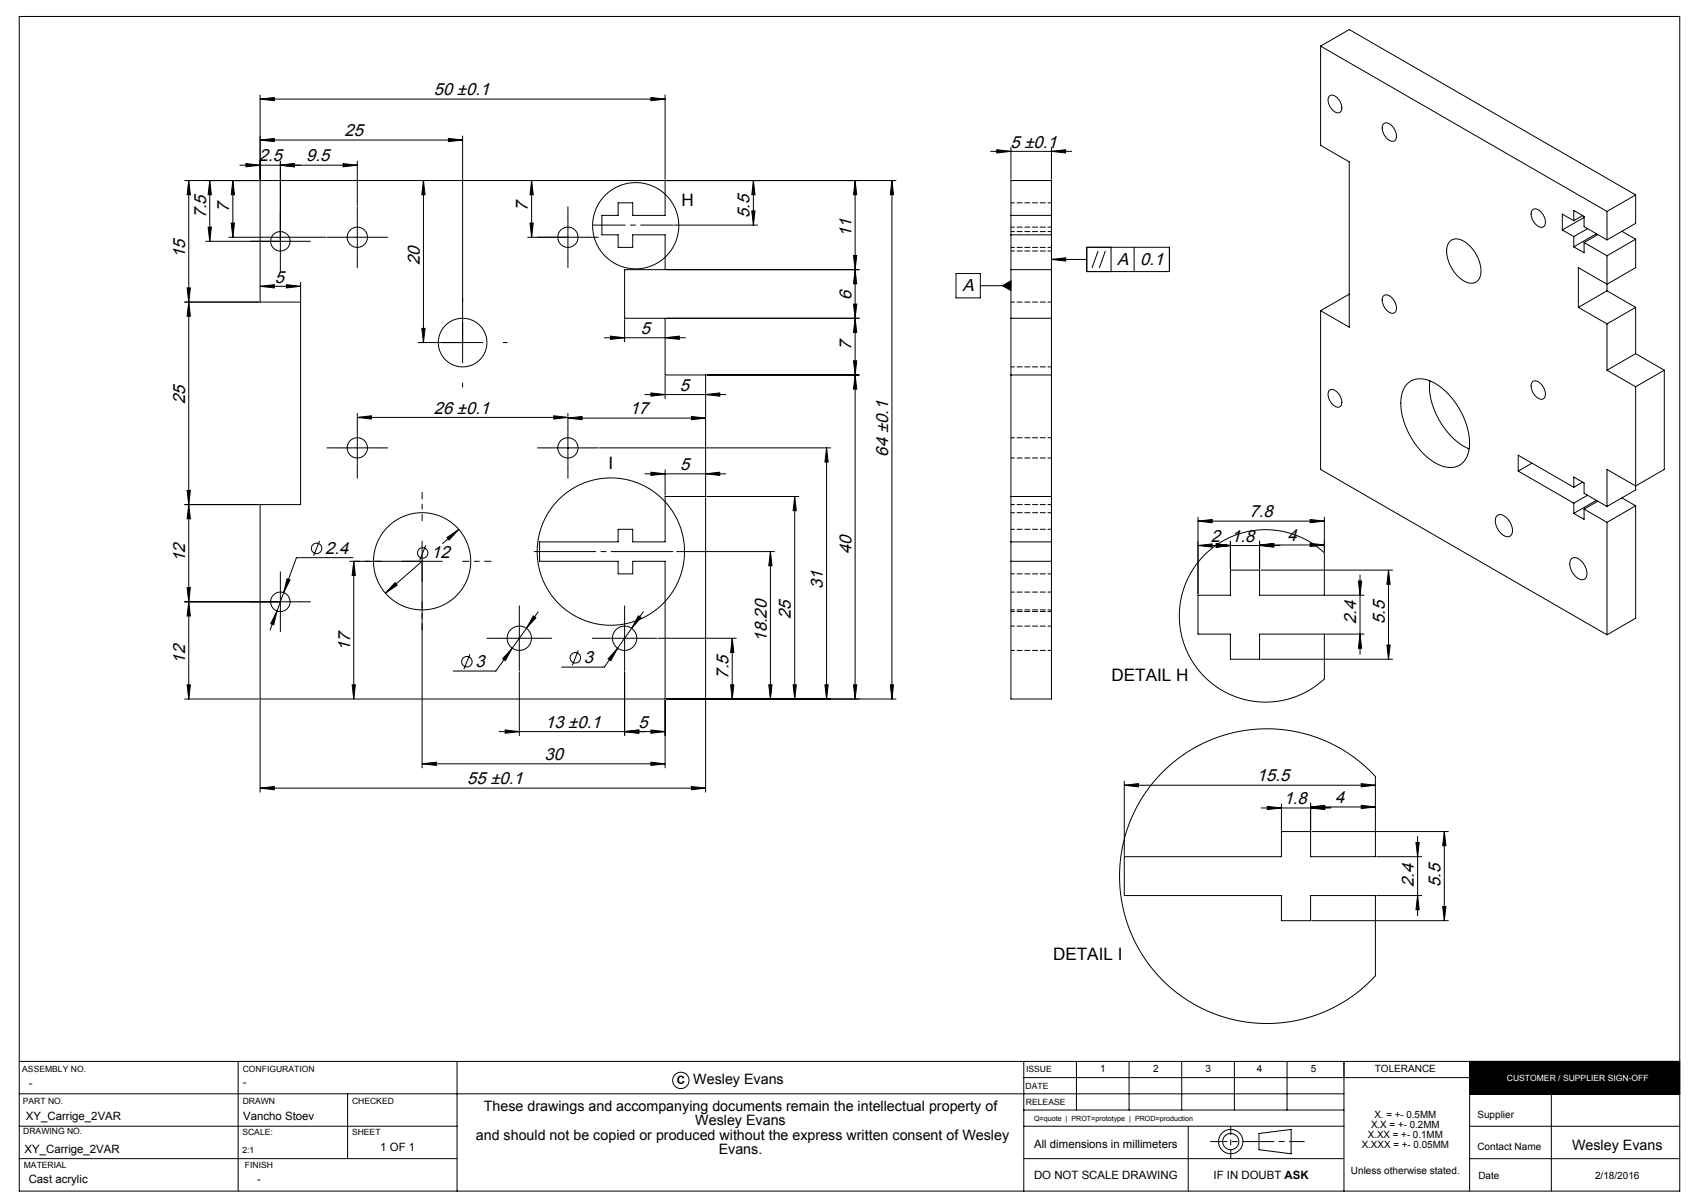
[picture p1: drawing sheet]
<svg xmlns="http://www.w3.org/2000/svg" width="420mm" height="297mm" viewBox="0 0 420 297" stroke-linecap="round" stroke-linejoin="round" font-family="sans-serif">
<g fill="none" stroke="#000" stroke-width=".25">
<path d="M4.8 4.1h410v290h-410zM326.1 11.4v24.5l7 4.1v40.8l-7-4.1M326.1 11.4l70.7 40.8M326.1 11.4l7-4.1 70.8 40.8M64.2 34.6l3.5-.4v.8zM64.2 24.5l3.5-.4v.8zM64.2 23.5v20.8M64.2 34.6h50M64.2 24.5h100M69.2 39.8v24.8M88.2 39.8v11M110.7 34.2l3.5 .4-3.5 .4z"/>
<path d="M114.2 33.6v56M160.7 24.1l3.5 .4-3.5 .4zM164.2 23.5v20.8M244.6 37.4h20M246.1 37l3.5 .4-3.5 .4zM249.6 36.4v7.9M259.6 37.4l3.5-.4v.8zM259.6 36.4v7.9M328.3 23.7a1.94 1.94 0 0 1 2.5 1.3l.4 .8a1.32 1.32 0 0 1-.9 2.1l-.7-.3-.7-.5-.8-1.6a1.84 1.84 0 0 1 .2-1.8zM341.6 30.6a1.96 1.96 0 0 1 2.7 1.3l.4 .9a1.38 1.38 0 0 1-.9 2.1l-.7-.2-.7-.6-1-1.6a1.93 1.93 0 0 1 .2-1.9zM46.6 44.6l.4 3.5h-.8zM46.6 44.6v128"/>
<path d="M51.4 56.1h.8l-.4 3.5zM51.8 44.6v15M51.8 44.6l.4 3.5h-.8zM56.5 58.6h23.9M57.1 55.1h.8l-.4 3.5zM57.5 44.6v14M57.5 44.6l.4 3.5h-.8zM60.7 40.4l3.5 .4-3.5 .4zM63.9 44.6h-18.3M64.2 44.6h100v8.6h-8v-3.1h-3.6v3.1h-4v4.8h4v3.1h3.6v-3.1h8v8.6h-10v12h10v14h10v30h-10v11.2h-8v-3.1h-3.6v3.1h-19.4v4.8h19.4v3.1h3.6v-3.1h8v34h-100v-48h10v-50h-10zM69.2 40.8l3.5-.4v.8zM74.2 59.6h-23.4"/>
<path d="M83.2 58.6h10M84.7 40.4l3.5 .4-3.5 .4zM88.2 40.8h-29M88.2 53.6v10M104.6 44.6v40M104.6 44.6l.4 3.5h-.8zM130.9 55.1h.8l-.4 3.5zM131.3 44.6v14M131.3 44.6l.4 3.5h-.8zM140.2 53.6v10M145.2 58.6h-14.9M164.5 44.6h56.7"/>
<path d="M166.5 55.6h20.5M185.6 52.1h.8l-.4 3.5zM186 44.6v11M186 44.6l.4 3.5h-.8zM211.1 44.6v128M211.1 44.6l.4 3.5h-.8zM220.2 44.6v128M220.2 44.6l.4 3.5h-.8zM249.6 44.6h10v128h-10zM249.6 53.2h10M249.6 58h10M358 59.6a3.2 3.2 0 0 1 4.4 .6l1 1.1 1 1.4 .7 1.4 .5 1.6a3.3 3.3 0 0 1-1.7 4.2 5.7 5.7 0 0 1-5.3-3.4l-.8-1.6-.5-1.6a4.2 4.2 0 0 1 .7-3.7z"/>
<path d="M378.4 51.8a1.96 1.96 0 0 1 2.7 1.3l.3 .9a1.38 1.38 0 0 1-.8 2.1l-.7-.2-.7-.5-1-1.7a1.93 1.93 0 0 1 .2-1.9zM385.8 56.8l2.8 1.6M388.6 54.5l-2.8-1.6v3.9M388.6 54.5v-2.5l2.5 1.4v2.6l5.7 3.2M388.6 58.4v2.5M390.8 53.2l-2.2 1.3M391.1 59.9v2.5l-2.5-1.5M391.1 59.9l5.7 3.2M391.1 53.7l-5.3 3.1M392 56.5l-3.4 1.9M394.2 57.7l-5.6 3.2M394.5 57.9l-3.4 2"/>
<path d="M396.8 52.2v7M400.5 57.1l3.4 2M403.9 59.1v7l-7.1 4.1-7.1-4.1v9.8M403.9 48.1v7l-7.1 4.1M403.9 48.1l-7.1 4.1M403.9 59.1l-7.1 4M45.6 74.6h18.3M46.2 71.1h.8l-.4 3.5zM46.6 74.6l.4 3.5h-.8zM64.2 70.7l3.5-.4v.8zM64.2 70.7h10M70.7 70.3l3.5 .4-3.5 .4z"/>
<path d="M74.2 69.7v4.6M154.2 78.9v5.5M164.5 66.6h47.6M164.5 78.6h47.6M210.7 63.1h.8l-.4 3.5zM210.7 75.1h.8l-.4 3.5zM211.1 66.6l.4 3.5h-.8zM211.1 78.6l.4 3.5h-.8zM236.1 67.5h6v6h-6zM242.1 70.5h7.5M247.5 70.5l2.1-1.2v2.4zM249.6 66.6h10"/>
<path d="M249.6 78.6h10M259.6 64l3.5-.4v.8zM259.6 64h8.7M268.3 61h20.5v6h-20.5zM271.1 62l-1.5 4.1M272.9 62l-1.5 4.1M274.3 61v6M280 61v6M326.1 76.7v39.2l70.7 40.8M333.1 72.6l-7 4.1M341.6 73a1.96 1.96 0 0 1 2.7 1.3l.4 .9a1.38 1.38 0 0 1-.9 2.2l-.7-.3-.7-.5-1-1.7a1.93 1.93 0 0 1 .2-1.9zM389.7 75.9l7.1 4.1"/>
<path d="M396.8 63.1v8.7M396.8 80v11.4M396.8 71.8l-7.1 4.1M396.8 71.8l7.1 4.1M403.9 75.9v11.4M403.9 75.9l-7.1 4.1M104.2 81.1h.8l-.4 3.5zM119.2 84.6h-15.6M149.2 83.4h20M150.7 83l3.5 .4-3.5 .4zM159.2 97.4h20M160.7 97l3.5 .4-3.5 .4z"/>
<path d="M164.2 83.4l3.5-.4v.8zM164.2 92.9v5.5M174.2 97.4l3.5-.4v.8zM174.5 92.6h37.6M210.7 89.1h.8l-.4 3.5zM211.1 92.6l.4 3.5h-.8zM249.6 92.6h10M328.3 96.4a1.94 1.94 0 0 1 2.5 1.3l.4 .8a1.32 1.32 0 0 1-.9 2l-1.3-.6-.9-1.7a1.84 1.84 0 0 1 .2-1.8zM347.5 94.7a5.5 5.5 0 0 1 6.9 0l2.8 2.2 2.5 3 1.9 3.6 1.1 3.7a7.4 7.4 0 0 1-2 7.5 6.1 6.1 0 0 1-7-.8l-2.6-2.3-2.2-2.9-1.8-3.3-1-3.7a8 8 0 0 1 1.4-7zM353.1 94l-.1 2.3 .4 2.5 .8 2.5 1.2 2.5 1.6 2.4 1.8 2 2 1.6 1.9 1M378.4 94.3a1.96 1.96 0 0 1 2.7 1.2l.3 .9a1.38 1.38 0 0 1-.8 2.2l-.7-.2-.7-.6-1-1.6a1.93 1.93 0 0 1 .2-1.9zM396.8 91.4l7.1 4.1"/>
<path d="M403.9 95.5v25.5l-7.1 4M403.9 87.3l-7.1 4.1M403.9 87.3l7 4.1M410.9 91.4v24.5l-7 4.1-7.1-4.1v9.1M410.9 91.4l-7 4.1M83.2 110.6h10M88.2 103.1l3.5-.4v.8zM88.2 102.1v.7M88.2 103.1h52M88.2 105.6v10M135.2 110.6h10M136.7 102.7l3.5 .4-3.5 .4z"/>
<path d="M140.2 105.6v10M140.2 103.2l3.5-.4v.8zM140.2 102.1v.7M140.2 103.2h34M148 110.6h57.1M159.2 117h20M160.7 116.6l3.5 .4-3.5 .4zM164.2 116v6.3M170.7 102.8l3.5 .4-3.5 .4zM174.2 117l3.5-.4v.8zM204.1 110.6v62M204.1 110.6l.4 3.5h-.8z"/>
<path d="M374.9 116.3v-3.9l13.7 7.9M374.9 116.3l13.7 7.9M378.3 114.3l-3.4 2M390.8 119l-2.2 1.3M45.6 124.6h18.3M46.2 121.1h.8l-.4 3.5zM46.6 124.6l.4 3.5h-.8zM78.9 133.5l-1.5 3.7M87.2 137.7h-14l-6.5 17.8M87.3 138.6v34M87.3 138.6l.4 3.5h-.8zM103.9 138.8l-8.7 7.6"/>
<path d="M104.2 133.6v56M105.1 134.7l-1.5 3.7M109.2 138.6h-22.9M110.4 132.7l2.9-2-2.4 2.6zM113.3 130.7l-4 3.5M167.1 136.2h24.1M174.2 122.9v72.7M174.5 122.6h22.7M190.2 136.2l.4 3.5h-.8zM190.2 136.2v36.4M196.2 122.6l.4 3.5h-.8zM196.2 122.6v50"/>
<path d="M249.6 138.6h10M249.6 122.6h10M249.6 133.8h10M295.8 128.7l3.5-.4v.8zM295.8 127.7v19M295.8 128.7h31.2M295.8 134.7l3.5-.4v.8zM295.8 134.7h20.2M297.5 137l3.1-2.6 3.5-1.9 3.9-1.3 4-.4 4.1 .3 4.1 1.1 3.6 1.8 3.2 2.5v10.5h-16v-6.2h-7.2v6.2h-8v9.6h8v6.2h7.2v-6.2h16v11l-3.3 2.5-3.6 1.8-3.9 1.1-4.3 .3-4.2-.5-3.8-1.3-3.6-2-3.2-2.7-2.5-3.2-1.9-3.8-1.2-3.9-.3-4 .4-4.2 1.2-3.9 2-3.5zM300.3 134.3l3.5 .4-3.5 .4zM303.8 133.7v6.8M311 134.5l3.5-.4v.8z"/>
<path d="M311 134.7l3.5-.4v.8zM311 133.5v7M311 134.5h16M323.5 128.3l3.5 .4-3.5 .4zM323.5 134.1l3.5 .4-3.5 .4zM327 127.7v8.5M369.6 127.3a2.19 2.19 0 0 1 3 1.2l.7 1.6a1.61 1.61 0 0 1-1.1 2.4l-.8-.3-.9-.6-.7-1-.5-1.2a2.2 2.2 0 0 1 .3-2.1zM388 138a2.11 2.11 0 0 1 2.9 1.1l.8 1.6a1.57 1.57 0 0 1-1.2 2.4l-.8-.3-.9-.7-.7-1-.4-1a2.29 2.29 0 0 1 .3-2.1zM388.6 120.3v-2.5l2.5 1.4v2.6l5.7 3.2M388.6 124.2v2.6M391.1 125.7v2.5l-2.5-1.4M391.1 125.7l5.7 3.3"/>
<path d="M392 122.3l-3.4 1.9M394.2 123.5l-5.6 3.3M394.5 123.7l-3.4 2M396.8 129v27.7M400.5 122.9l3.4 2M403.9 124.9v27.7l-7.1 4.1M403.9 124.9l-7.1 4.1M46.2 145.1h.8l-.4 3.5zM46.6 148.6l.4 3.5h-.8zM68.4 150.8l-.8 3.5-.8-.3zM69.2 143.6v10M70.9 142.9l.7 .3-1.6 3.1z"/>
<path d="M74.2 148.6h-28.6M97.5 143.8l.6 .7-2.9 1.9zM123.2 157.6h10M128.2 152.6v10M131.7 152.1l.6 .4-2.3 2.6zM132.9 151.1l-10.5 14.6h-10.5M149.2 157.6h10M154.2 152.6v10M157.6 152l.7 .5-2.3 2.6zM158.8 151l-9.6 13.7h-10.5M162.5 157.6h19.3M180.8 157.6l.4 3.5h-.8z"/>
<path d="M180.8 157.6v15M311.3 140.8h32.5M327.3 147h9.5M327.3 156.6h9.5M335.4 143.5h.8l-.4 3.5zM335.8 142v19.6M335.8 156.6l.4 3.5h-.8zM342.4 159.3h.8l-.4 3.5zM342.8 140.8l.4 3.5h-.8zM342.8 140.8v22M45.6 172.6h18.3M46.2 169.1h.8l-.4 3.5z"/>
<path d="M64.2 172.9v22.7M86.9 169.1h.8l-.4 3.5zM116 161.5l-1.4 3.7M126.5 160l-1.7 3.1-.7-.5zM128.2 165.9v15.7M142.8 160.6l-1.5 3.6M152.5 160l-1.7 3.1-.6-.4zM154.2 165.9v15.7M164.2 172.9v16.7M164.5 172.6h56.7M180.4 169.1h.8l-.4 3.5zM189.8 169.1h.8l-.4 3.5z"/>
<path d="M195.8 169.1h.8l-.4 3.5zM203.7 169.1h.8l-.4 3.5zM210.7 169.1h.8l-.4 3.5zM219.8 169.1h.8l-.4 3.5zM311.3 162.8h32.5M64.2 194.6l3.5-.4v.8zM64.2 194.6h110M104.2 188.6l3.5-.4v.8zM104.2 188.6h60M124.7 180.2l3.5 .4-3.5 .4zM154.2 180.6l3.5-.4v.8zM160.7 180.2l3.5 .4-3.5 .4z"/>
<path d="M160.7 188.2l3.5 .4-3.5 .4zM164.2 180.6h-41M170.7 194.2l3.5 .4-3.5 .4zM277.6 193.9l3.5-.4v.8zM277.6 192.9v18.3M277.6 193.9h62M287.1 190.5l2.7-2.4 2.7-2 3.1-1.9 3.3-1.5 3.4-1.2 3.5-.9 3.6-.5 3.6-.2 3.6 .2 3.4 .5 3.5 .9 3.4 1.3 3.2 1.5 3.1 1.9 2.9 2.2 2.5 2.3 1 1v19.8h-16v-6.2h-7.2v6.2h-38.8v9.6h38.8v6.2h7.2v-6.2h16v19.8l-1.1 1.1-2.6 2.5-3 2.1-3.1 1.9-3 1.4-3.4 1.2-3.5 .9-3.6 .5-3.4 .2-3.4-.2-3.5-.5-3.6-.8-3.4-1.2-3.2-1.6-3.1-1.8-3-2.2-2.6-2.4-2.3-2.5-2.2-2.9-1.8-3.1-1.6-3.3-1.2-3.4-.8-3.2-.6-3.6-.2-3.6 .2-3.6 .5-3.4 .8-3.5 1.3-3.4 1.5-3.3 1.8-3.1 2.2-2.9zM311.4 199.5h17.2M312.9 199.1l3.5 .4-3.5 .4zM316.4 198.5v6.5M323.6 199.2l3.5-.4v.8zM323.6 199.5l3.5-.4v.8z"/>
<path d="M323.6 198.2v6.8M323.6 199.2h16M336.1 198.8l3.5 .4-3.5 .4zM336.1 193.5l3.5 .4-3.5 .4zM323.9 205.3h33.7M339.9 211.5h11.1M349.6 208h.8l-.4 3.5zM350 206.5v19.6M356.6 205.3l.4 3.5h-.8zM356.6 205.3v22M323.9 227.3h33.7M339.9 221.1h11.1"/>
<path d="M350 221.1l.4 3.5h-.8zM356.2 223.8h.8l-.4 3.5zM4.8 270h327M4.8 278h108.1M4.8 262h410M58.8 262v32.1M85.8 270v16M112.9 262v32.1M252.8 278h79M252.8 262v32.1M252.8 274h79M252.8 266h110.1"/>
<path d="M265.8 262v12M278.8 262v12M291.8 262v12M293.4 278v16.1M304.8 262v12M310.9 279.8l7.9-1v6.1l-7.9-1.1zM317.8 262v12M331.8 262v32.1M362.9 270.1h51.9M362.9 278.1h51.9M362.9 262v32.1M383.1 270.1v24"/>
<path d="M4.8 286h108.1M252.8 286h79M362.9 286.1h51.9"/>
<circle cx="69.2" cy="59.6" r="2.4"/>
<circle cx="88.2" cy="58.6" r="2.5"/>
<circle cx="140.2" cy="58.6" r="2.5"/>
<circle cx="157" cy="55.7" r="10.6"/>
<circle cx="114.2" cy="84.6" r="6"/>
<circle cx="88.2" cy="110.6" r="2.5"/>
<circle cx="140.2" cy="110.6" r="2.5"/>
<circle cx="78.2" cy="135.4" r="1.29"/>
<circle cx="104.2" cy="138.6" r="12"/>
<circle cx="104.4" cy="136.5" r="1.29"/>
<circle cx="150.8" cy="136.2" r="18.2"/>
<circle cx="69.2" cy="148.6" r="2.4"/>
<circle cx="128.2" cy="157.6" r="3"/>
<circle cx="154.2" cy="157.6" r="3"/>
<circle cx="115.3" cy="163.4" r="1.29"/>
<circle cx="142.1" cy="162.4" r="1.29"/>
<circle cx="168.1" cy="266.7" r="2.02"/>
<circle cx="303.9" cy="281.8" r="3"/>
<circle cx="303.9" cy="281.8" r="2"/>
</g>
<path d="M310.9 281.8h-12" fill="none" stroke="#000" stroke-width=".25" stroke-dasharray="15.2 1.3 1.3 1.3" stroke-dashoffset="11.2"/>
<path d="M310.9 281.8h11.1" fill="none" stroke="#000" stroke-width=".25" stroke-dasharray="15.2 1.3 1.3 1.3" stroke-dashoffset="11.6"/>
<path d="M303.9 278v8" fill="none" stroke="#000" stroke-width=".25" stroke-dasharray="15.2 1.3 1.3 1.3" stroke-dashoffset="13.1"/>
<path d="M362.9 262h51.9v8.4h-51.9z" fill-rule="evenodd" fill="#000"/>
<path d="M94.2 138.6h-7M104.2 128.6v-7M114.2 138.6h7M104.2 148.6v7" fill="none" stroke="#000" stroke-width=".25" stroke-dasharray="15.2 1.3 1.3 1.3" stroke-dashoffset="13.6"/>
<g fill="none" stroke="#000" stroke-width=".25" stroke-dasharray="15.2 1.3 1.3 1.3">
<path d="M64.2 59.6h-2.4M69.2 54.6v-2.4M74.2 59.6h2.4M83.2 58.6h-2.5M88.2 53.6v-2.5M93.2 58.6h2.5M135.2 58.6h-2.5M140.2 53.6v-2.5M145.2 58.6h2.5M69.2 64.6v2.4M88.2 63.6v2.5M114.2 74.6v-1"/>
<path d="M140.2 63.6v2.5M104.2 84.6h-1M114.2 94.6v1M124.2 84.6h1M83.2 110.6h-2.5M88.2 105.6v-2.5M88.2 115.6v2.5M93.2 110.6h2.5M135.2 110.6h-2.5M140.2 105.6v-2.5M140.2 115.6v2.5M145.2 110.6h2.5"/>
<path d="M64.2 148.6h-2.4M69.2 143.6v-2.4M69.2 153.6v2.4M74.2 148.6h2.4M123.2 157.6h-3M128.2 152.6v-3M133.2 157.6h3M149.2 157.6h-3M154.2 152.6v-3M159.2 157.6h3M128.2 162.6v3M154.2 162.6v3"/>
</g>
<path d="M146.3 55.6h19.9" fill="none" stroke="#000" stroke-width=".25" stroke-dasharray="15.2 1.3 1.3 1.3" stroke-dashoffset="7.2"/>
<path d="M166.8 136.2h-35.6" fill="none" stroke="#000" stroke-width=".25" stroke-dasharray="15.2 1.3 1.3 1.3" stroke-dashoffset="-.6"/>
<g fill="#000">
<path d="M64.2 24.5l3.5-.4v.8zM160.7 24.1l3.5 .4-3.5 .4zM64.2 194.6l3.5-.4v.8zM170.7 194.2l3.5 .4-3.5 .4z"/>
<path d="M51.4 56.1h.8l-.4 3.5zM51.8 44.6l.4 3.5h-.8zM130.9 55.1h.8l-.4 3.5zM131.3 44.6l.4 3.5h-.8zM104.2 81.1h.8l-.4 3.5zM104.6 44.6l.4 3.5h-.8zM210.7 63.1h.8l-.4 3.5zM211.1 44.6l.4 3.5h-.8z"/>
<path d="M57.5 44.6l.4 3.5h-.8zM57.1 55.1h.8l-.4 3.5zM46.6 124.6l.4 3.5h-.8zM46.2 145.1h.8l-.4 3.5zM46.6 148.6l.4 3.5h-.8zM46.2 169.1h.8l-.4 3.5zM87.3 138.6l.4 3.5h-.8zM86.9 169.1h.8l-.4 3.5zM190.2 136.2l.4 3.5h-.8zM189.8 169.1h.8l-.4 3.5zM204.1 110.6l.4 3.5h-.8zM203.7 169.1h.8l-.4 3.5zM211.1 66.6l.4 3.5h-.8zM210.7 75.1h.8l-.4 3.5zM186 44.6l.4 3.5h-.8zM185.6 52.1h.8l-.4 3.5zM220.2 44.6l.4 3.5h-.8zM219.8 169.1h.8l-.4 3.5zM335.4 143.5h.8l-.4 3.5zM335.8 156.6l.4 3.5h-.8zM349.6 208h.8l-.4 3.5zM350 221.1l.4 3.5h-.8zM356.6 205.3l.4 3.5h-.8zM356.2 223.8h.8l-.4 3.5z"/>
<path d="M60.7 40.4l3.5 .4-3.5 .4zM69.2 40.8l3.5-.4v.8zM64.2 34.6l3.5-.4v.8zM110.7 34.2l3.5 .4-3.5 .4z"/>
<path d="M69.2 40.8l3.5-.4v.8zM84.7 40.4l3.5 .4-3.5 .4zM131.7 152.1l-1.7 3 2.3-2.6zM126.5 160l-2.4 2.6 .7 .5zM157.6 152l-1.6 3.1 2.3-2.6zM152.5 160l-2.3 2.7 .6 .4zM97.5 143.8l-2.3 2.6 2.9-1.9zM110.4 132.7l.5 .6 2.4-2.6zM68.4 150.8l-1.6 3.2 .8 .3zM70.9 142.9l-.9 3.4 1.6-3.1zM88.2 103.1l3.5-.4v.8zM136.7 102.7l3.5 .4-3.5 .4zM140.2 103.2l3.5-.4v.8zM170.7 102.8l3.5 .4-3.5 .4zM160.7 97l3.5 .4-3.5 .4zM174.2 97.4l3.5-.4v.8zM150.7 83l3.5 .4-3.5 .4zM164.2 83.4l3.5-.4v.8zM295.8 128.7l3.5-.4v.8zM323.5 128.3l3.5 .4-3.5 .4z"/>
<path d="M46.2 71.1h.8l-.4 3.5zM46.6 44.6l.4 3.5h-.8z"/>
<path d="M70.7 70.3l3.5 .4-3.5 .4zM64.2 70.7l3.5-.4v.8zM154.2 180.6l3.5-.4v.8zM124.7 180.2l3.5 .4-3.5 .4zM259.6 37.4l3.5-.4v.8zM246.1 37l3.5 .4-3.5 .4zM323.5 134.1l3.5 .4-3.5 .4zM311 134.5l3.5-.4v.8zM311 134.7l3.5-.4v.8zM300.3 134.3l3.5 .4-3.5 .4zM300.3 134.3l3.5 .4-3.5 .4zM295.8 134.7l3.5-.4v.8zM336.1 198.8l3.5 .4-3.5 .4zM323.6 199.2l3.5-.4v.8zM323.6 199.5l3.5-.4v.8zM312.9 199.1l3.5 .4-3.5 .4z"/>
<path d="M259.6 64l3.5-.4v.8zM247.5 70.5l2.1 1.2v-2.4z"/>
<path d="M174.2 117l3.5-.4v.8zM160.7 116.6l3.5 .4-3.5 .4z"/>
<path d="M46.2 121.1h.8l-.4 3.5zM46.6 74.6l.4 3.5h-.8zM180.4 169.1h.8l-.4 3.5zM180.8 157.6l.4 3.5h-.8zM195.8 169.1h.8l-.4 3.5zM196.2 122.6l.4 3.5h-.8zM210.7 169.1h.8l-.4 3.5zM211.1 92.6l.4 3.5h-.8zM210.7 89.1h.8l-.4 3.5zM211.1 78.6l.4 3.5h-.8zM342.4 159.3h.8l-.4 3.5zM342.8 140.8l.4 3.5h-.8z"/>
<path d="M154.2 180.6l3.5-.4v.8zM160.7 180.2l3.5 .4-3.5 .4zM104.2 188.6l3.5-.4v.8zM160.7 188.2l3.5 .4-3.5 .4z"/>
<path d="M277.6 193.9l3.5-.4v.8zM336.1 193.5l3.5 .4-3.5 .4z"/>
</g>
<g fill="none" stroke="#000" stroke-width=".25" stroke-dasharray="1.3 .6" stroke-dashoffset=".4">
<path d="M259.6 50.1h-10M259.6 56.1h-10M259.6 57.2h-10M249.6 62h10M259.6 61.1h-10M259.6 74.6h-10M249.6 90.6h10M249.6 113.1h10M259.6 108.1h-10M259.6 130.7h-10M259.6 124.6h-10M259.6 126.6h-10"/>
<path d="M249.6 150.6h10M249.6 151h10M259.6 141.7h-10M259.6 154.6h-10M259.6 146.2h-10M249.6 160.6h10"/>
</g>
<g font-size="4.3">
<text x="107.1" y="23.5">50 ±0.1</text>
<text x="85.1" y="33.7">25</text>
<text x="63.9" y="39.9">2.5</text>
<text x="75.6" y="39.9">9.5</text>
<text x="249.5" y="36.4">5 ±0.1</text>
<text x="50.9" y="53.9" transform="rotate(-90 50.9 53.9)">7.5</text>
<text x="56.6" y="52.2" transform="rotate(-90 56.6 52.2)">7</text>
<text x="130.3" y="52.2" transform="rotate(-90 130.3 52.2)">7</text>
<text x="185.1" y="53.9" transform="rotate(-90 185.1 53.9)">5.5</text>
<text x="210.2" y="58.5" transform="rotate(-90 210.2 58.5)">11</text>
<text x="45.7" y="63.7" transform="rotate(-90 45.7 63.7)">15</text>
<text x="103.6" y="65.5" transform="rotate(-90 103.6 65.5)">20</text>
<text x="275.8" y="65.4">A</text>
<text x="281.5" y="65.4">0.1</text>
<text x="67.8" y="69.8">5</text>
<text x="237.7" y="71.9">A</text>
<text x="210.2" y="74" transform="rotate(-90 210.2 74)">6</text>
<text x="158.3" y="82.5">5</text>
<text x="210.2" y="86.5" transform="rotate(-90 210.2 86.5)">7</text>
<text x="45.7" y="99.7" transform="rotate(-90 45.7 99.7)">25</text>
<text x="167.9" y="96.5">5</text>
<text x="107.1" y="102.1">26 ±0.1</text>
<text x="155.5" y="102.3">17</text>
<text x="219.3" y="112.7" transform="rotate(-90 219.3 112.7)">64 ±0.1</text>
<text x="167.9" y="116.1">5</text>
<text x="308.6" y="127.7">7.8</text>
<text x="80.3" y="136.7">2.4</text>
<text x="106.5" y="137.9">12</text>
<text x="210.2" y="136.8" transform="rotate(-90 210.2 136.8)">40</text>
<text x="298.9" y="133.8">2</text>
<text x="304" y="133.8">1.8</text>
<text x="317.9" y="133.6">4</text>
<text x="45.7" y="138.8" transform="rotate(-90 45.7 138.8)">12</text>
<text x="203.2" y="145.5" transform="rotate(-90 203.2 145.5)">31</text>
<text x="195.3" y="152.9" transform="rotate(-90 195.3 152.9)">25</text>
<text x="334.9" y="154.1" transform="rotate(-90 334.9 154.1)">2.4</text>
<text x="341.9" y="154.1" transform="rotate(-90 341.9 154.1)">5.5</text>
<text x="86.4" y="160.7" transform="rotate(-90 86.4 160.7)">17</text>
<text x="189.3" y="158.4" transform="rotate(-90 189.3 158.4)">18.20</text>
<text x="45.7" y="163.9" transform="rotate(-90 45.7 163.9)">12</text>
<text x="117.4" y="164.7">3</text>
<text x="144.2" y="163.8">3</text>
<text x="179.9" y="167.6" transform="rotate(-90 179.9 167.6)">7.5</text>
<text x="134.6" y="179.7">13 ±0.1</text>
<text x="157.6" y="179.7">5</text>
<text x="134.5" y="187.7">30</text>
<text x="115.4" y="193.7">55 ±0.1</text>
<text x="310.3" y="192.9">15.5</text>
<text x="317" y="198.6">1.8</text>
<text x="329.7" y="198.3">4</text>
<text x="349.1" y="219.1" transform="rotate(-90 349.1 219.1)">2.4</text>
<text x="355.7" y="219.1" transform="rotate(-90 355.7 219.1)">5.5</text>
</g>
<g font-size="4.2">
<text x="168.3" y="50.9">H</text>
<text x="150.2" y="115.8">I</text>
<text x="274.4" y="168.1">DETAIL H</text>
<text x="260" y="237">DETAIL I</text>
</g>
<g font-size="3.5">
<text x="171.2" y="267.7">Wesley Evans</text>
<text x="119.4" y="274.3">These drawings and accompanying documents remain the intellectual property of</text>
<text x="117.5" y="281.4">and should not be copied or produced without the express written consent of Wesley</text>
<text x="171.7" y="277.9">Wesley Evans</text>
<text x="177.5" y="284.9">Evans.</text>
<text x="388.2" y="283.9">Wesley Evans</text>
</g>
<g font-size="2.8">
<text x="7.1" y="268.3">-</text>
<text x="60" y="268.1">-</text>
<text x="167.1" y="267.6">C</text>
<text x="6.4" y="276.5">XY_Carrige_2VAR</text>
<text x="60" y="276.5">Vancho Stoev</text>
<text x="6.1" y="284.5">XY_Carrige_2VAR</text>
<text x="93.9" y="284.1">1 OF 1</text>
<text x="255.3" y="283.4">All dimensions in millimeters</text>
<text x="7.1" y="292.2">Cast acrylic</text>
<text x="63.5" y="292.2">-</text>
<text x="255.3" y="291.1">DO NOT SCALE DRAWING</text>
<text x="299.6" y="291.1">IF IN DOUBT ASK</text>
</g>
<g font-size="2.5">
<text x="271.6" y="264.8">1</text>
<text x="284.7" y="264.8">2</text>
<text x="297.6" y="264.8">3</text>
<text x="310.3" y="264.8">4</text>
<text x="323.7" y="264.8">5</text>
<text x="339.5" y="264.8">TOLERANCE</text>
<text x="339.4" y="276">X. = +- 0.5MM</text>
<text x="364.8" y="276">Supplier</text>
<text x="337.7" y="280.9">X.XX = +- 0.1MM</text>
<text x="338.5" y="278.4">X.X = +- 0.2MM</text>
<text x="336.2" y="283.4">X.XXX = +- 0.05MM</text>
<text x="364.8" y="283.9">Contact Name</text>
<text x="333.6" y="290">Unless otherwise stated.</text>
<text x="365" y="291.1">Date</text>
<text x="393.8" y="291.1">2/18/2016</text>
</g>
<g font-size="2.1">
<text x="5.5" y="264.6">ASSEMBLY NO.</text>
<text x="59.9" y="264.6">CONFIGURATION</text>
<text x="253.3" y="268.8">DATE</text>
<text x="253.4" y="264.8">ISSUE</text>
<text x="5.6" y="272.5">PART NO.</text>
<text x="59.9" y="272.6">DRAWN</text>
<text x="86.9" y="272.6">CHECKED</text>
<text x="253.3" y="272.8">RELEASE</text>
<text x="5.7" y="280.1">DRAWING NO.</text>
<text x="59.9" y="280.3">SCALE:</text>
<text x="86.9" y="280.3">SHEET</text>
<text x="59.9" y="284.5">2:1</text>
<text x="5.9" y="288.5">MATERIAL</text>
<text x="60.5" y="288.5">FINISH</text>
</g>
<text font-size="2.1" fill="#fff" x="372.1" y="266.9">CUSTOMER / SUPPLIER SIGN-OFF</text>
<text font-size="1.8" x="255.3" y="276.6">Q=quote | PROT=prototype | PROD=production</text>
</svg>
